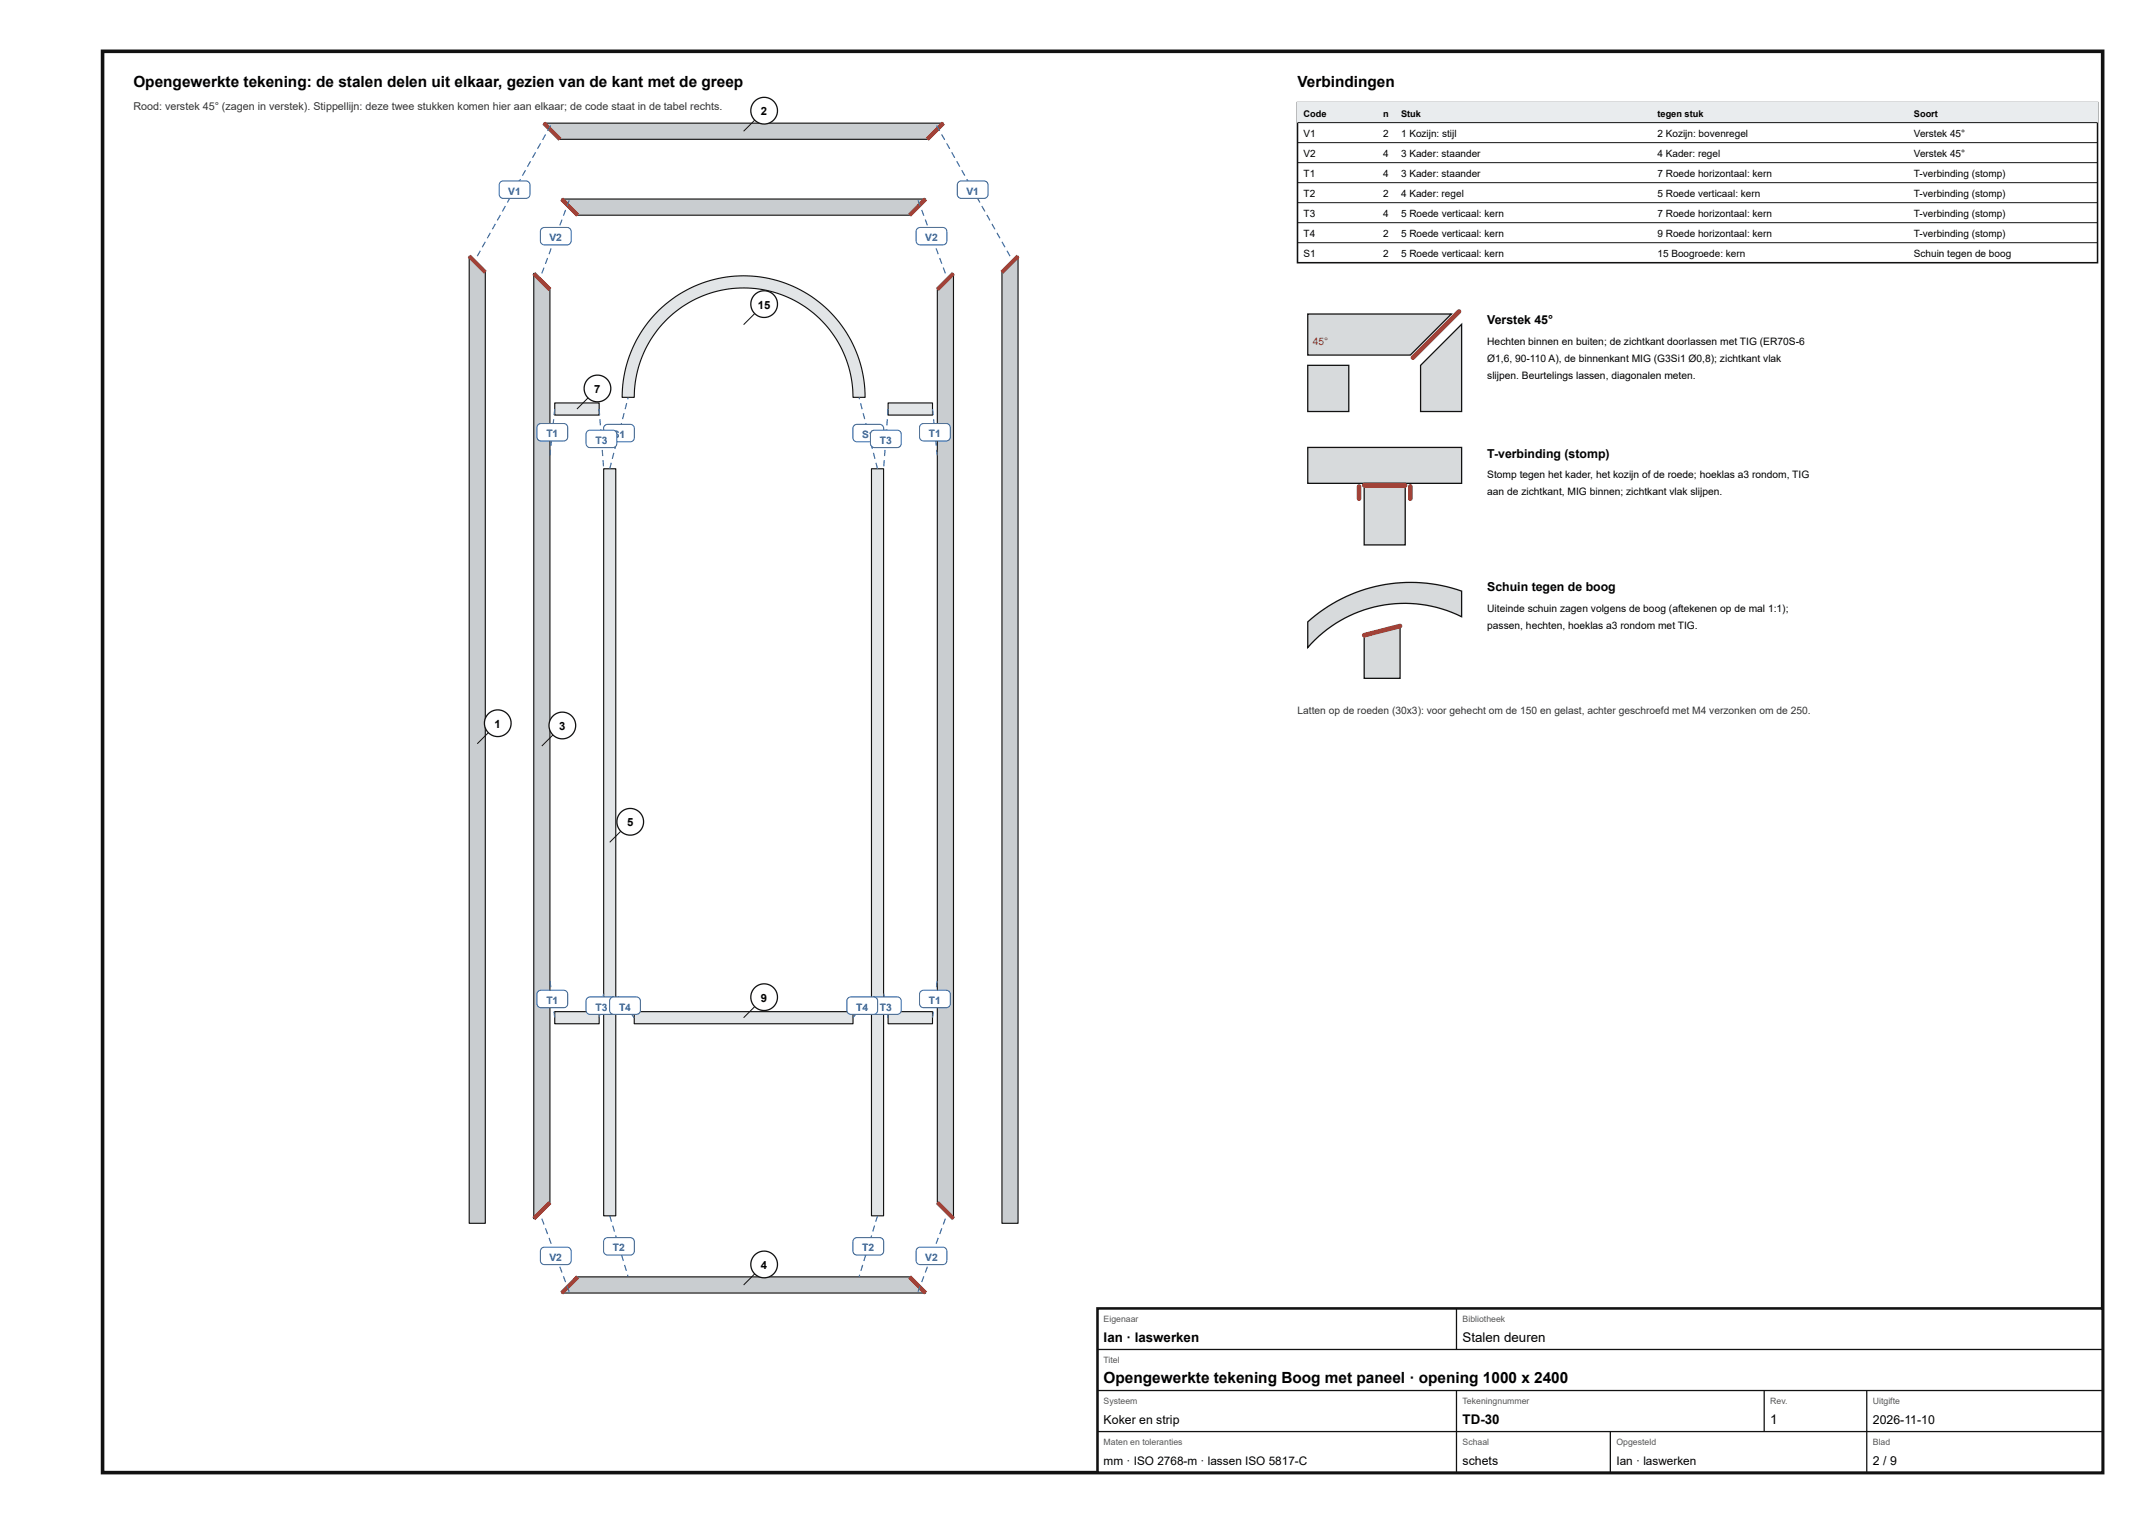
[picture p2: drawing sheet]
<svg xmlns="http://www.w3.org/2000/svg" width="420mm" height="297mm" viewBox="0 0 420 297" stroke-linecap="round" stroke-linejoin="round" font-family="sans-serif">
<path d="M20 10h390v277h-390z" fill="none" stroke="#111" stroke-width=".7" stroke-linecap="butt"/>
<path d="M91.5 49.9l3.1 3.2v185.3h-3.1z" fill="#c9cdd0"/>
<path d="M91.5 49.9l3.1 3.2v185.3h-3.1z" fill="none" stroke="#111" stroke-width=".22"/>
<path d="M91.5 49.9l3.1 3.2" fill="none" stroke="#c0392b" stroke-width=".8" stroke-linecap="butt"/>
<path d="M198.5 49.9v188.5h-3.1v-185.3z" fill="#c9cdd0"/>
<path d="M198.5 49.9v188.5h-3.1v-185.3z" fill="none" stroke="#111" stroke-width=".22"/>
<path d="M198.5 49.9l-3.1 3.2" fill="none" stroke="#c0392b" stroke-width=".8" stroke-linecap="butt"/>
<path d="M106 24h78l-3.2 3.2h-71.6z" fill="#c9cdd0"/>
<path d="M106 24h78l-3.2 3.2h-71.6z" fill="none" stroke="#111" stroke-width=".22"/>
<path d="M106 24l3.2 3.2M184 24l-3.2 3.2" fill="none" stroke="#c0392b" stroke-width=".8" stroke-linecap="butt"/>
<path d="M104.1 53.3l3.1 3.1v178l-3.1 3.1z" fill="#c9cdd0"/>
<path d="M104.1 53.3l3.1 3.1v178l-3.1 3.1z" fill="none" stroke="#111" stroke-width=".22"/>
<path d="M104.1 53.3l3.1 3.1M107.2 234.4l-3.1 3.1" fill="none" stroke="#c0392b" stroke-width=".8" stroke-linecap="butt"/>
<path d="M182.8 56.4l3.1-3.1v184.2l-3.1-3.1z" fill="#c9cdd0"/>
<path d="M182.8 56.4l3.1-3.1v184.2l-3.1-3.1z" fill="none" stroke="#111" stroke-width=".22"/>
<path d="M185.9 53.3l-3.1 3.1M182.8 234.4l3.1 3.1" fill="none" stroke="#c0392b" stroke-width=".8" stroke-linecap="butt"/>
<path d="M112.6 248.8h64.7l3.2 3.2h-71z" fill="#c9cdd0"/>
<path d="M112.6 248.8h64.7l3.2 3.2h-71z" fill="none" stroke="#111" stroke-width=".22"/>
<path d="M112.6 248.8l-3.1 3.2M177.3 248.8l3.2 3.2" fill="none" stroke="#c0392b" stroke-width=".8" stroke-linecap="butt"/>
<path d="M109.5 38.8h71l-3.2 3.1h-64.7z" fill="#c9cdd0"/>
<path d="M109.5 38.8h71l-3.2 3.1h-64.7z" fill="none" stroke="#111" stroke-width=".22"/>
<path d="M109.5 38.8l3.1 3.1M180.5 38.8l-3.2 3.1" fill="none" stroke="#c0392b" stroke-width=".8" stroke-linecap="butt"/>
<path d="M117.7 91.4h2.4v145.5h-2.4z" fill="#e2e5e7"/>
<path d="M117.7 91.4h2.4v145.5h-2.4z" fill="none" stroke="#111" stroke-width=".22"/>
<path d="M108.2 78.5h8.6v2.4h-8.6z" fill="#e2e5e7"/>
<path d="M108.2 78.5h8.6v2.4h-8.6z" fill="none" stroke="#111" stroke-width=".22"/>
<path d="M108.2 197.2h8.6v2.3h-8.6z" fill="#e2e5e7"/>
<path d="M108.2 197.2h8.6v2.3h-8.6z" fill="none" stroke="#111" stroke-width=".22"/>
<path d="M169.9 91.4h2.4v145.5h-2.4z" fill="#e2e5e7"/>
<path d="M169.9 91.4h2.4v145.5h-2.4z" fill="none" stroke="#111" stroke-width=".22"/>
<path d="M173.2 78.5h8.6v2.4h-8.6z" fill="#e2e5e7"/>
<path d="M173.2 78.5h8.6v2.4h-8.6z" fill="none" stroke="#111" stroke-width=".22"/>
<path d="M173.2 197.2h8.6v2.3h-8.6z" fill="#e2e5e7"/>
<path d="M173.2 197.2h8.6v2.3h-8.6z" fill="none" stroke="#111" stroke-width=".22"/>
<path d="M123.7 197.2h42.6v2.3h-42.6z" fill="#e2e5e7"/>
<path d="M123.7 197.2h42.6v2.3h-42.6z" fill="none" stroke="#111" stroke-width=".22"/>
<path d="M128.5 60.4a23.7 23.7 0 0 1 25.8-4.8 23.7 23.7 0 0 1 14.4 21.8h-2.4a21.3 21.3 0 0 0-21.3-21.3 21.3 21.3 0 0 0-21.3 21.3h-2.4a23.8 23.8 0 0 1 7.2-17z" fill="#e2e5e7"/>
<path d="M128.5 60.4a23.7 23.7 0 0 1 25.8-4.8 23.7 23.7 0 0 1 14.4 21.8h-2.4a21.3 21.3 0 0 0-21.3-21.3 21.3 21.3 0 0 0-21.3 21.3h-2.4a23.8 23.8 0 0 1 7.2-17z" fill="none" stroke="#111" stroke-width=".22"/>
<path d="M93.6 48.8l.1 .1-.5 1.1-.2-.1zM94.5 47.1l.2 .1-.6 1-.2-.1zM95.5 45.3l.2 .1-.6 1.1-.2-.1zM96.5 43.6l.2 .1-.6 1-.2-.1zM97.5 41.8l.2 .2-.6 1-.2-.1zM98.4 40.1l.2 .1-.5 1.1-.2-.2zM99.4 38.4l.2 .1-.6 1-.2-.1zM100.4 36.6l.2 .1-.6 1.1-.2-.1zM101.4 34.9l.2 .1-.6 1-.2-.1zM102.4 33.1l.2 .1-.6 1.1-.2-.1zM103.3 31.4l.2 .1-.5 1-.2-.1zM104.3 29.6l.2 .1-.6 1.1-.2-.1zM105.3 27.9l.2 .1-.6 1-.2-.1zM106.3 26.2l.2 .1-.6 1-.2-.1zM107.3 24.4l.2 .1-.6 1.1-.2-.1z" fill="#1f5fa8"/>
<path d="M97.6 35.5l.5-.2h4.4a.8 .8 0 0 1 .8 .8v1.8a.8 .8 0 0 1-.8 .8h-4.4a.8 .8 0 0 1-.8-.8l.1-2z" fill="#fff"/>
<path d="M97.6 35.5l.5-.2h4.4a.8 .8 0 0 1 .8 .8v1.8a.8 .8 0 0 1-.8 .8h-4.4a.8 .8 0 0 1-.8-.8l.1-2z" fill="none" stroke="#1f5fa8" stroke-width=".2"/>
<path d="M196.3 48.9l.1-.1 .6 1.1-.2 .1zM195.3 47.2l.2-.1 .6 1-.2 .1zM194.3 45.4l.2-.1 .6 1.1-.2 .1zM193.3 43.7l.2-.1 .6 1-.2 .1zM192.3 42l.2-.2 .6 1.1-.2 .1zM191.4 40.2l.1-.1 .6 1-.2 .2zM190.4 38.5l.2-.1 .6 1-.2 .1zM189.4 36.7l.2-.1 .6 1.1-.2 .1zM188.4 35l.2-.1 .6 1-.2 .1zM187.4 33.2l.2-.1 .6 1.1-.2 .1zM186.5 31.5l.2-.1 .5 1-.2 .1zM185.5 29.7l.2-.1 .6 1.1-.2 .1zM184.5 28l.2-.1 .6 1-.2 .1zM183.5 26.3l.2-.1 .6 1-.2 .1zM182.5 24.5l.2-.1 .6 1.1-.2 .1z" fill="#1f5fa8"/>
<path d="M186.9 35.5l.6-.2h4.4a.8 .8 0 0 1 .8 .8v1.8a.8 .8 0 0 1-.8 .8h-4.4a.8 .8 0 0 1-.8-.8v-2z" fill="#fff"/>
<path d="M186.9 35.5l.6-.2h4.4a.8 .8 0 0 1 .8 .8v1.8a.8 .8 0 0 1-.8 .8h-4.4a.8 .8 0 0 1-.8-.8v-2z" fill="none" stroke="#1f5fa8" stroke-width=".2"/>
<path d="M105.5 237.5h.3l.4 1.1-.2 .1zM106.2 239.4l.3-.1 .4 1.2h-.2zM106.9 241.3l.3-.1 .4 1.1-.2 .1zM107.7 243.2l.2-.1 .4 1.1-.2 .1zM108.4 245h.2l.4 1.1-.2 .1zM109.1 246.9l.2-.1 .4 1.2h-.2zM109.8 248.8l.2-.1 .4 1.1-.2 .1zM110.5 250.7l.2-.1 .4 1.1-.2 .1z" fill="#1f5fa8"/>
<path d="M105.6 243.3l.6-.2h4.4a.8 .8 0 0 1 .8 .8v1.8a.8 .8 0 0 1-.8 .8h-4.4a.8 .8 0 0 1-.8-.8v-2z" fill="#fff"/>
<path d="M105.6 243.3l.6-.2h4.4a.8 .8 0 0 1 .8 .8v1.8a.8 .8 0 0 1-.8 .8h-4.4a.8 .8 0 0 1-.8-.8v-2z" fill="none" stroke="#1f5fa8" stroke-width=".2"/>
<path d="M106 52.1l.2 .1-.4 1.1-.3-.1zM106.7 50.2l.2 .1-.4 1.1h-.3zM107.4 48.4h.2l-.4 1.2-.3-.1zM108.1 46.5l.2 .1-.4 1.1-.2-.1zM108.8 44.6l.2 .1-.4 1.1h-.2zM109.5 42.8h.2l-.4 1.2-.2-.1zM110.2 40.9l.2 .1-.4 1.1-.2-.1zM110.9 39l.2 .1-.4 1.1-.2-.1z" fill="#1f5fa8"/>
<path d="M105.6 44.6l.6-.3h4.4a.8 .8 0 0 1 .8 .8v1.8a.8 .8 0 0 1-.8 .8h-4.4a.8 .8 0 0 1-.8-.8v-1.9z" fill="#fff"/>
<path d="M105.6 44.6l.6-.3h4.4a.8 .8 0 0 1 .8 .8v1.8a.8 .8 0 0 1-.8 .8h-4.4a.8 .8 0 0 1-.8-.8v-1.9z" fill="none" stroke="#1f5fa8" stroke-width=".2"/>
<path d="M184.2 237.5h.3l-.5 1.2-.2-.1zM183.5 239.3l.2 .1-.4 1.1h-.2zM182.8 241.2l.2 .1-.4 1.1-.2-.1zM182.1 243.1l.2 .1-.4 1.1-.2-.1zM181.4 245h.2l-.4 1.2-.2-.1zM180.7 246.8l.2 .1-.4 1.1h-.2zM180 248.7l.2 .1-.4 1.1-.2-.1zM179.3 250.6l.2 .1-.4 1.1-.2-.1z" fill="#1f5fa8"/>
<path d="M178.9 243.3l.5-.2h4.4a.8 .8 0 0 1 .8 .8v1.8a.8 .8 0 0 1-.8 .8h-4.4a.8 .8 0 0 1-.8-.8v-2z" fill="#fff"/>
<path d="M178.9 243.3l.5-.2h4.4a.8 .8 0 0 1 .8 .8v1.8a.8 .8 0 0 1-.8 .8h-4.4a.8 .8 0 0 1-.8-.8v-2z" fill="none" stroke="#1f5fa8" stroke-width=".2"/>
<path d="M183.8 52.2l.2-.1 .5 1.1-.3 .1zM183.1 50.3l.2-.1 .4 1.2h-.2zM182.4 48.4h.2l.4 1.1-.2 .1zM181.7 46.6l.2-.1 .4 1.1-.2 .1zM181 44.7l.2-.1 .4 1.2h-.2zM180.3 42.8h.2l.4 1.1-.2 .1zM179.6 41l.2-.1 .4 1.1-.2 .1zM178.9 39.1l.2-.1 .4 1.1-.2 .1z" fill="#1f5fa8"/>
<path d="M178.9 44.6l.5-.3h4.4a.8 .8 0 0 1 .8 .8v1.8a.8 .8 0 0 1-.8 .8h-4.4a.8 .8 0 0 1-.8-.8v-1.9z" fill="#fff"/>
<path d="M178.9 44.6l.5-.3h4.4a.8 .8 0 0 1 .8 .8v1.8a.8 .8 0 0 1-.8 .8h-4.4a.8 .8 0 0 1-.8-.8v-1.9z" fill="none" stroke="#1f5fa8" stroke-width=".2"/>
<path d="M118.8 237l.2-.1 .3 1.2h-.2zM119.4 238.9l.2-.1 .3 1.2h-.2zM119.9 240.8l.3-.1 .3 1.2-.2 .1zM120.5 242.7h.2l.4 1.1-.2 .1zM121.1 244.6h.2l.4 1.1-.3 .1zM121.7 246.6l.2-.1 .3 1.1-.2 .1zM122.3 248.5l.2-.1 .1 .4-.2 .1z" fill="#1f5fa8"/>
<path d="M117.9 241.4l.6-.2h4.4a.8 .8 0 0 1 .8 .8v1.8a.8 .8 0 0 1-.8 .8h-4.4a.8 .8 0 0 1-.8-.8v-2z" fill="#fff"/>
<path d="M117.9 241.4l.6-.2h4.4a.8 .8 0 0 1 .8 .8v1.8a.8 .8 0 0 1-.8 .8h-4.4a.8 .8 0 0 1-.8-.8v-2z" fill="none" stroke="#1f5fa8" stroke-width=".2"/>
<path d="M119.1 90.2h.2l-.3 1.2-.2-.1zM119.6 88.2l.2 .1-.3 1.2-.2-.1zM120.1 86.3l.2 .1-.3 1.1h-.2zM120.6 84.4h.2l-.3 1.2-.2-.1zM121.1 82.4l.2 .1-.3 1.1h-.2zM121.6 80.5h.2l-.3 1.2h-.2zM122.1 78.6h.2l-.3 1.2-.2-.1zM122.4 77.4l.2 .1-.1 .3h-.2z" fill="#1f5fa8"/>
<path d="M117.9 82.9l.6-.2h4.4a.8 .8 0 0 1 .8 .8v1.8a.8 .8 0 0 1-.8 .8h-4.4a.8 .8 0 0 1-.8-.8v-2z" fill="#fff"/>
<path d="M117.9 82.9l.6-.2h4.4a.8 .8 0 0 1 .8 .8v1.8a.8 .8 0 0 1-.8 .8h-4.4a.8 .8 0 0 1-.8-.8v-2z" fill="none" stroke="#1f5fa8" stroke-width=".2"/>
<path d="M108.1 79.7h.2l-.1 1.2h-.3zM107.9 81.7h.2l-.2 1.2h-.2zM107.6 83.7h.3l-.2 1.2h-.2zM107.4 85.7h.3l-.2 1.2h-.2zM107.2 87.7h.3l-.2 1.1h-.2z" fill="#1f5fa8"/>
<path d="M104.9 82.8l.6-.3h4.4a.8 .8 0 0 1 .8 .8v1.8a.8 .8 0 0 1-.8 .8h-4.4a.8 .8 0 0 1-.8-.8v-1.9z" fill="#fff"/>
<path d="M104.9 82.8l.6-.3h4.4a.8 .8 0 0 1 .8 .8v1.8a.8 .8 0 0 1-.8 .8h-4.4a.8 .8 0 0 1-.8-.8v-1.9z" fill="none" stroke="#1f5fa8" stroke-width=".2"/>
<path d="M116.7 79.7h.2l.1 1.2h-.2zM116.9 81.7h.2l.1 1.2h-.2zM117 83.7h.2l.1 1.2h-.2zM117.2 85.7h.2l.1 1.2h-.2zM117.3 87.7h.2l.1 1.2h-.2zM117.5 89.7h.2l.1 1.2h-.2z" fill="#1f5fa8"/>
<path d="M114.5 84.1l.6-.3h4.4a.8 .8 0 0 1 .8 .8v1.8a.8 .8 0 0 1-.8 .8h-4.4a.8 .8 0 0 1-.8-.8v-1.9z" fill="#fff"/>
<path d="M114.5 84.1l.6-.3h4.4a.8 .8 0 0 1 .8 .8v1.8a.8 .8 0 0 1-.8 .8h-4.4a.8 .8 0 0 1-.8-.8v-1.9z" fill="none" stroke="#1f5fa8" stroke-width=".2"/>
<path d="M107.9 197.2l.2-.1 .2 1.2-.2 .1zM107.7 195.2h.2l.1 1.1-.2 .1zM107.4 193.2h.2l.2 1.2h-.3zM107.1 191.2h.3l.1 1.2h-.2z" fill="#1f5fa8"/>
<path d="M104.9 193.2l.6-.2h4.4a.8 .8 0 0 1 .8 .8v1.8a.8 .8 0 0 1-.8 .8h-4.4a.8 .8 0 0 1-.8-.8v-2z" fill="#fff"/>
<path d="M104.9 193.2l.6-.2h4.4a.8 .8 0 0 1 .8 .8v1.8a.8 .8 0 0 1-.8 .8h-4.4a.8 .8 0 0 1-.8-.8v-2z" fill="none" stroke="#1f5fa8" stroke-width=".2"/>
<path d="M116.9 197.1l.3 .1-.3 1.2-.2-.1zM117.3 195.2h.2l-.2 1.2h-.2zM117.6 193.6h.2l-.1 .8h-.2z" fill="#1f5fa8"/>
<path d="M114.5 194.5l.6-.2h4.4a.8 .8 0 0 1 .8 .8v1.8a.8 .8 0 0 1-.8 .8h-4.4a.8 .8 0 0 1-.8-.8v-2z" fill="#fff"/>
<path d="M114.5 194.5l.6-.2h4.4a.8 .8 0 0 1 .8 .8v1.8a.8 .8 0 0 1-.8 .8h-4.4a.8 .8 0 0 1-.8-.8v-2z" fill="none" stroke="#1f5fa8" stroke-width=".2"/>
<path d="M171 236.9l.2 .1-.3 1.1h-.2zM170.4 238.8l.2 .1-.3 1.1h-.2zM169.8 240.7l.3 .1-.4 1.2-.2-.1zM169.3 242.7h.2l-.4 1.2-.2-.1zM168.7 244.6h.2l-.3 1.2-.3-.1zM168.1 246.5l.2 .1-.3 1.1-.2-.1zM167.5 248.4l.2 .1-.1 .4-.2-.1z" fill="#1f5fa8"/>
<path d="M166.5 241.4l.6-.2h4.4a.8 .8 0 0 1 .8 .8v1.8a.8 .8 0 0 1-.8 .8h-4.4a.8 .8 0 0 1-.8-.8v-2z" fill="#fff"/>
<path d="M166.5 241.4l.6-.2h4.4a.8 .8 0 0 1 .8 .8v1.8a.8 .8 0 0 1-.8 .8h-4.4a.8 .8 0 0 1-.8-.8v-2z" fill="none" stroke="#1f5fa8" stroke-width=".2"/>
<path d="M170.7 90.2h.2l.3 1.1-.2 .1zM170.2 88.3l.2-.1 .3 1.2-.2 .1zM169.7 86.4l.2-.1 .3 1.2h-.2zM169.2 84.4h.2l.3 1.1-.2 .1zM168.7 82.5l.2-.1 .3 1.2h-.2zM168.2 80.5h.2l.3 1.2h-.2zM167.7 78.6h.2l.3 1.1-.2 .1zM167.4 77.5l.2-.1 .1 .4h-.2z" fill="#1f5fa8"/>
<path d="M166.5 82.9l.6-.2h4.4a.8 .8 0 0 1 .8 .8v1.8a.8 .8 0 0 1-.8 .8h-4.4a.8 .8 0 0 1-.8-.8v-2z" fill="#fff"/>
<path d="M166.5 82.9l.6-.2h4.4a.8 .8 0 0 1 .8 .8v1.8a.8 .8 0 0 1-.8 .8h-4.4a.8 .8 0 0 1-.8-.8v-2z" fill="none" stroke="#1f5fa8" stroke-width=".2"/>
<path d="M173.1 79.7h.2l-.1 1.2h-.2zM172.9 81.7h.2l-.1 1.2h-.2zM172.8 83.7h.2l-.1 1.2h-.2zM172.6 85.7h.2l-.1 1.2h-.2zM172.5 87.7h.2l-.1 1.2h-.2zM172.3 89.7h.2l-.1 1.2h-.2z" fill="#1f5fa8"/>
<path d="M170 84.1l.5-.3h4.4a.8 .8 0 0 1 .8 .8v1.8a.8 .8 0 0 1-.8 .8h-4.4a.8 .8 0 0 1-.8-.8v-1.9z" fill="#fff"/>
<path d="M170 84.1l.5-.3h4.4a.8 .8 0 0 1 .8 .8v1.8a.8 .8 0 0 1-.8 .8h-4.4a.8 .8 0 0 1-.8-.8v-1.9z" fill="none" stroke="#1f5fa8" stroke-width=".2"/>
<path d="M181.7 79.7h.2l.2 1.2h-.3zM181.9 81.7h.2l.2 1.2h-.3zM182.1 83.7h.3l.1 1.2h-.2zM182.3 85.7h.3l.1 1.2h-.2zM182.5 87.7h.3l.1 1.1h-.2z" fill="#1f5fa8"/>
<path d="M179.5 82.8l.6-.3h4.4a.8 .8 0 0 1 .8 .8v1.8a.8 .8 0 0 1-.8 .8h-4.4a.8 .8 0 0 1-.8-.8v-1.9z" fill="#fff"/>
<path d="M179.5 82.8l.6-.3h4.4a.8 .8 0 0 1 .8 .8v1.8a.8 .8 0 0 1-.8 .8h-4.4a.8 .8 0 0 1-.8-.8v-1.9z" fill="none" stroke="#1f5fa8" stroke-width=".2"/>
<path d="M172.8 197.2l.3-.1 .2 1.2-.2 .1zM172.5 195.2h.2l.2 1.2h-.2zM172.2 193.6h.2l.1 .8h-.2z" fill="#1f5fa8"/>
<path d="M170 194.5l.5-.2h4.4a.8 .8 0 0 1 .8 .8v1.8a.8 .8 0 0 1-.8 .8h-4.4a.8 .8 0 0 1-.8-.8v-2z" fill="#fff"/>
<path d="M170 194.5l.5-.2h4.4a.8 .8 0 0 1 .8 .8v1.8a.8 .8 0 0 1-.8 .8h-4.4a.8 .8 0 0 1-.8-.8v-2z" fill="none" stroke="#1f5fa8" stroke-width=".2"/>
<path d="M181.9 197.1l.2 .1-.2 1.2-.2-.1zM182.1 195.2h.2l-.1 1.2-.2-.1zM182.4 193.2h.2l-.2 1.2h-.2zM182.6 191.2h.3l-.2 1.2h-.2z" fill="#1f5fa8"/>
<path d="M179.5 193.2l.6-.2h4.4a.8 .8 0 0 1 .8 .8v1.8a.8 .8 0 0 1-.8 .8h-4.4a.8 .8 0 0 1-.8-.8v-2z" fill="#fff"/>
<path d="M179.5 193.2l.6-.2h4.4a.8 .8 0 0 1 .8 .8v1.8a.8 .8 0 0 1-.8 .8h-4.4a.8 .8 0 0 1-.8-.8v-2z" fill="none" stroke="#1f5fa8" stroke-width=".2"/>
<path d="M122.9 197.5l.1-.2 .8 1-.2 .1zM121.6 195.9l.2-.2 .7 1-.1 .1zM120.4 194.3l.2-.2 .7 1-.1 .1z" fill="#1f5fa8"/>
<path d="M119.1 194.5l.6-.2h4.4a.8 .8 0 0 1 .8 .8v1.8a.8 .8 0 0 1-.8 .8h-4.4a.8 .8 0 0 1-.8-.8v-2z" fill="#fff"/>
<path d="M119.1 194.5l.6-.2h4.4a.8 .8 0 0 1 .8 .8v1.8a.8 .8 0 0 1-.8 .8h-4.4a.8 .8 0 0 1-.8-.8v-2z" fill="none" stroke="#1f5fa8" stroke-width=".2"/>
<path d="M167 197.3l.1 .2-.7 .9-.2-.1zM168.2 195.7l.2 .2-.8 .9-.1-.1zM169.4 194.1l.2 .2-.8 .9-.1-.1z" fill="#1f5fa8"/>
<path d="M165.4 194.5l.5-.2h4.4a.8 .8 0 0 1 .8 .8v1.8a.8 .8 0 0 1-.8 .8h-4.4a.8 .8 0 0 1-.8-.8v-2z" fill="#fff"/>
<path d="M165.4 194.5l.5-.2h4.4a.8 .8 0 0 1 .8 .8v1.8a.8 .8 0 0 1-.8 .8h-4.4a.8 .8 0 0 1-.8-.8v-2z" fill="none" stroke="#1f5fa8" stroke-width=".2"/>
<path d="M95.3 142.8l-2.2 2.2" fill="none" stroke="#111" stroke-width=".19"/>
<circle cx="97.1" cy="140.9" r="2.6" fill="#fff"/>
<circle cx="97.1" cy="140.9" r="2.6" fill="none" stroke="#111" stroke-width=".25"/>
<path d="M147.2 23.4l-2.2 2.2" fill="none" stroke="#111" stroke-width=".19"/>
<circle cx="149" cy="21.6" r="2.6" fill="#fff"/>
<circle cx="149" cy="21.6" r="2.6" fill="none" stroke="#111" stroke-width=".25"/>
<path d="M107.9 143.2l-2.2 2.2" fill="none" stroke="#111" stroke-width=".19"/>
<circle cx="109.6" cy="141.4" r="2.6" fill="#fff"/>
<circle cx="109.6" cy="141.4" r="2.6" fill="none" stroke="#111" stroke-width=".25"/>
<path d="M147.2 248.2l-2.2 2.2" fill="none" stroke="#111" stroke-width=".19"/>
<circle cx="149" cy="246.4" r="2.6" fill="#fff"/>
<circle cx="149" cy="246.4" r="2.6" fill="none" stroke="#111" stroke-width=".25"/>
<path d="M121.1 162l-2.2 2.2" fill="none" stroke="#111" stroke-width=".19"/>
<circle cx="122.9" cy="160.2" r="2.6" fill="#fff"/>
<circle cx="122.9" cy="160.2" r="2.6" fill="none" stroke="#111" stroke-width=".25"/>
<path d="M114.7 77.5l-2.2 2.2" fill="none" stroke="#111" stroke-width=".19"/>
<circle cx="116.5" cy="75.7" r="2.6" fill="#fff"/>
<circle cx="116.5" cy="75.7" r="2.6" fill="none" stroke="#111" stroke-width=".25"/>
<path d="M147.2 196.1l-2.2 2.2" fill="none" stroke="#111" stroke-width=".19"/>
<circle cx="149" cy="194.3" r="2.6" fill="#fff"/>
<circle cx="149" cy="194.3" r="2.6" fill="none" stroke="#111" stroke-width=".25"/>
<path d="M147.2 61.1l-2.2 2.2" fill="none" stroke="#111" stroke-width=".19"/>
<circle cx="149" cy="59.3" r="2.6" fill="#fff"/>
<circle cx="149" cy="59.3" r="2.6" fill="none" stroke="#111" stroke-width=".25"/>
<path d="M253 20h156v31.2h-156z" fill="none" stroke="#111" stroke-width=".3"/>
<path d="M253 20h156v3.9h-156z" fill="#e9ecee"/>
<path d="M253 23.9h156M253 27.8h156M253 31.7h156M253 35.6h156M253 39.5h156M253 43.4h156M253 47.3h156" fill="none" stroke="#111" stroke-width=".19"/>
<path d="M255 61.2h28l-8 8h-20z" fill="#d7dadc"/>
<path d="M255 61.2h28l-8 8h-20z" fill="none" stroke="#111" stroke-width=".25"/>
<path d="M255 71.2h8v9h-8z" fill="#d7dadc"/>
<path d="M255 71.2h8v9h-8z" fill="none" stroke="#111" stroke-width=".25"/>
<path d="M277 71.2l8-8v17h-8z" fill="#d7dadc"/>
<path d="M277 71.2l8-8v17h-8z" fill="none" stroke="#111" stroke-width=".25"/>
<path d="M284.5 60.7l-9 9" fill="none" stroke="#c0392b" stroke-width=".9"/>
<path d="M255 87.2h30v7h-30z" fill="#d7dadc"/>
<path d="M255 87.2h30v7h-30z" fill="none" stroke="#111" stroke-width=".25"/>
<path d="M266 94.2h8v12h-8z" fill="#d7dadc"/>
<path d="M266 94.2h8v12h-8z" fill="none" stroke="#111" stroke-width=".25"/>
<path d="M265 94.8v2.4M266 94.6h8M275 94.8v2.4" fill="none" stroke="#c0392b" stroke-width=".9"/>
<path d="M255 121.2a30 30 0 0 1 30-6v5a25 25 0 0 0-30 6z" fill="#d7dadc"/>
<path d="M255 121.2a30 30 0 0 1 30-6v5a25 25 0 0 0-30 6z" fill="none" stroke="#111" stroke-width=".25"/>
<path d="M266 123.6l7-1.8v10.4h-7z" fill="#d7dadc"/>
<path d="M266 123.6l7-1.8v10.4h-7z" fill="none" stroke="#111" stroke-width=".25"/>
<path d="M273 122l-7 1.8" fill="none" stroke="#c0392b" stroke-width=".9"/>
<path d="M214 255h196v32h-196z" fill="#fff"/>
<path d="M214 255h196v32h-196z" fill="none" stroke="#111" stroke-width=".5"/>
<path d="M284 255v8M214 263h196M214 271h196M214 279h196M284 271v16M314 279v8M344 271v8M364 271v16" fill="none" stroke="#111" stroke-width=".25"/>
<g font-size="3">
<text x="26" y="17">Opengewerkte tekening: de stalen delen uit elkaar, gezien van de kant met de greep</text>
<text x="253" y="17">Verbindingen</text>
<text x="215.2" y="269.6">Opengewerkte tekening Boog met paneel · opening 1000 x 2400</text>
</g>
<g font-size="2.6">
<text x="215.2" y="261.6">Ian · laswerken</text>
<text x="285.2" y="261.6">Stalen deuren</text>
<text x="285.2" y="277.6">TD-30</text>
<text x="345.2" y="277.6">1</text>
</g>
<g font-size="2.4">
<text x="290" y="63.2">Verstek 45°</text>
<text x="290" y="89.2">T-verbinding (stomp)</text>
<text x="290" y="115.2">Schuin tegen de boog</text>
<text x="215.2" y="277.6">Koker en strip</text>
<text x="365.2" y="277.6">2026-11-10</text>
<text x="285.2" y="285.6">schets</text>
<text x="365.2" y="285.6">2 / 9</text>
</g>
<g font-size="2.3">
<text x="215.2" y="285.6">mm · ISO 2768-m · lassen ISO 5817-C</text>
<text x="315.2" y="285.6">Ian · laswerken</text>
</g>
<g font-size="2.2">
<text x="148.4" y="22.5">2</text>
<text x="147.8" y="60.2">15</text>
<text x="115.9" y="76.6">7</text>
<text x="96.4" y="141.9">1</text>
<text x="109" y="142.3">3</text>
<text x="122.3" y="161.1">5</text>
<text x="148.4" y="195.2">9</text>
<text x="148.4" y="247.3">4</text>
</g>
<text font-size="2.1" fill="#333" x="26" y="21.5">Rood: verstek 45° (zagen in verstek). Stippellijn: deze twee stukken komen hier aan elkaar; de code staat in de tabel rechts.</text>
<g font-size="2" fill="#1f5fa8">
<text x="99.1" y="38">V1</text>
<text x="188.4" y="38">V1</text>
<text x="107.1" y="47">V2</text>
<text x="180.4" y="47">V2</text>
<text x="106.5" y="85.2">T</text>
<text x="107.8" y="85.2">1</text>
<text x="116.1" y="86.5">T3</text>
<text x="119.5" y="85.4">S1</text>
<text x="168.1" y="85.4">S1</text>
<text x="171.6" y="86.5">T3</text>
<text x="181.1" y="85.2">T1</text>
<text x="106.5" y="195.7">T</text>
<text x="107.8" y="195.7">1</text>
<text x="116.1" y="197">T3</text>
<text x="120.7" y="197">T4</text>
<text x="167" y="197">T4</text>
<text x="171.6" y="197">T</text>
<text x="172.8" y="197">3</text>
<text x="181.1" y="195.7">T1</text>
<text x="107.1" y="245.8">V2</text>
<text x="119.5" y="243.9">T2</text>
<text x="168.1" y="243.9">T2</text>
<text x="180.4" y="245.8">V2</text>
</g>
<text font-size="2" fill="#c0392b" x="256" y="67.2">45°</text>
<g font-size="2">
<text x="290" y="67.2">Hechten binnen en buiten; de zichtkant doorlassen met TIG (ER70S-6</text>
<text x="290" y="70.5">Ø1,6, 90-110 A), de binnenkant MIG (G3Si1 Ø0,8); zichtkant vlak</text>
<text x="290" y="73.8">slijpen. Beurtelings lassen, diagonalen meten.</text>
<text x="290" y="93.2">Stomp tegen het kader, het kozijn of de roede; hoeklas a3 rondom, TIG</text>
<text x="290" y="96.5">aan de zichtkant, MIG binnen; zichtkant vlak slijpen.</text>
<text x="290" y="119.2">Uiteinde schuin zagen volgens de boog (aftekenen op de mal 1:1);</text>
<text x="290" y="122.5">passen, hechten, hoeklas a3 rondom met TIG.</text>
</g>
<text font-size="2" fill="#333" x="253" y="139.2">Latten op de roeden (30x3): voor gehecht om de 150 en gelast, achter geschroefd met M4 verzonken om de 250.</text>
<g font-size="1.9">
<text x="254.2" y="26.6">V1</text>
<text x="269.7" y="26.6">2</text>
<text x="273.2" y="26.6">1 Kozijn: stijl</text>
<text x="323.2" y="26.6">2 Kozijn: bovenregel</text>
<text x="373.2" y="26.6">Verstek 45°</text>
<text x="254.2" y="30.5">V2</text>
<text x="254.2" y="34.4">T1</text>
<text x="269.7" y="30.5">4</text>
<text x="269.7" y="34.4">4</text>
<text x="273.2" y="30.5">3 Kader: staander</text>
<text x="273.2" y="34.4">3 Kader: staander</text>
<text x="323.2" y="30.5">4 Kader: regel</text>
<text x="323.2" y="34.4">7 Roede horizontaal: kern</text>
<text x="373.2" y="30.5">Verstek 45°</text>
<text x="373.2" y="34.4">T-verbinding (stomp)</text>
<text x="254.2" y="38.3">T2</text>
<text x="269.7" y="38.3">2</text>
<text x="273.2" y="38.3">4 Kader: regel</text>
<text x="323.2" y="38.3">5 Roede verticaal: kern</text>
<text x="373.2" y="38.3">T-verbinding (stomp)</text>
<text x="254.2" y="42.2">T3</text>
<text x="254.2" y="46.1">T4</text>
<text x="269.7" y="42.2">4</text>
<text x="269.7" y="46.1">2</text>
<text x="273.2" y="42.2">5 Roede verticaal: kern</text>
<text x="273.2" y="46.1">5 Roede verticaal: kern</text>
<text x="323.2" y="42.2">7 Roede horizontaal: kern</text>
<text x="323.2" y="46.1">9 Roede horizontaal: kern</text>
<text x="373.2" y="42.2">T-verbinding (stomp)</text>
<text x="373.2" y="46.1">T-verbinding (stomp)</text>
<text x="254.2" y="50">S1</text>
<text x="269.7" y="50">2</text>
<text x="273.2" y="50">5 Roede verticaal: kern</text>
<text x="323.2" y="50">15 Boogroede: kern</text>
<text x="373.2" y="50">Schuin tegen de boog</text>
</g>
<g font-size="1.8">
<text x="254.2" y="22.7">Code</text>
<text x="269.7" y="22.7">n</text>
<text x="273.2" y="22.7">Stuk</text>
<text x="323.2" y="22.7">tegen stuk</text>
<text x="373.2" y="22.7">Soort</text>
</g>
<g font-size="1.7" fill="#555">
<text x="215.2" y="257.6">Eigenaar</text>
<text x="285.2" y="257.6">Bibliotheek</text>
<text x="215.2" y="265.6">Titel</text>
<text x="215.2" y="273.6">Systeem</text>
<text x="285.2" y="273.6">Tekeningnummer</text>
<text x="345.2" y="273.6">Rev.</text>
<text x="365.2" y="273.6">Uitgifte</text>
<text x="215.2" y="281.6">Maten en toleranties</text>
<text x="285.2" y="281.6">Schaal</text>
<text x="315.2" y="281.6">Opgesteld</text>
<text x="365.2" y="281.6">Blad</text>
</g>
</svg>
